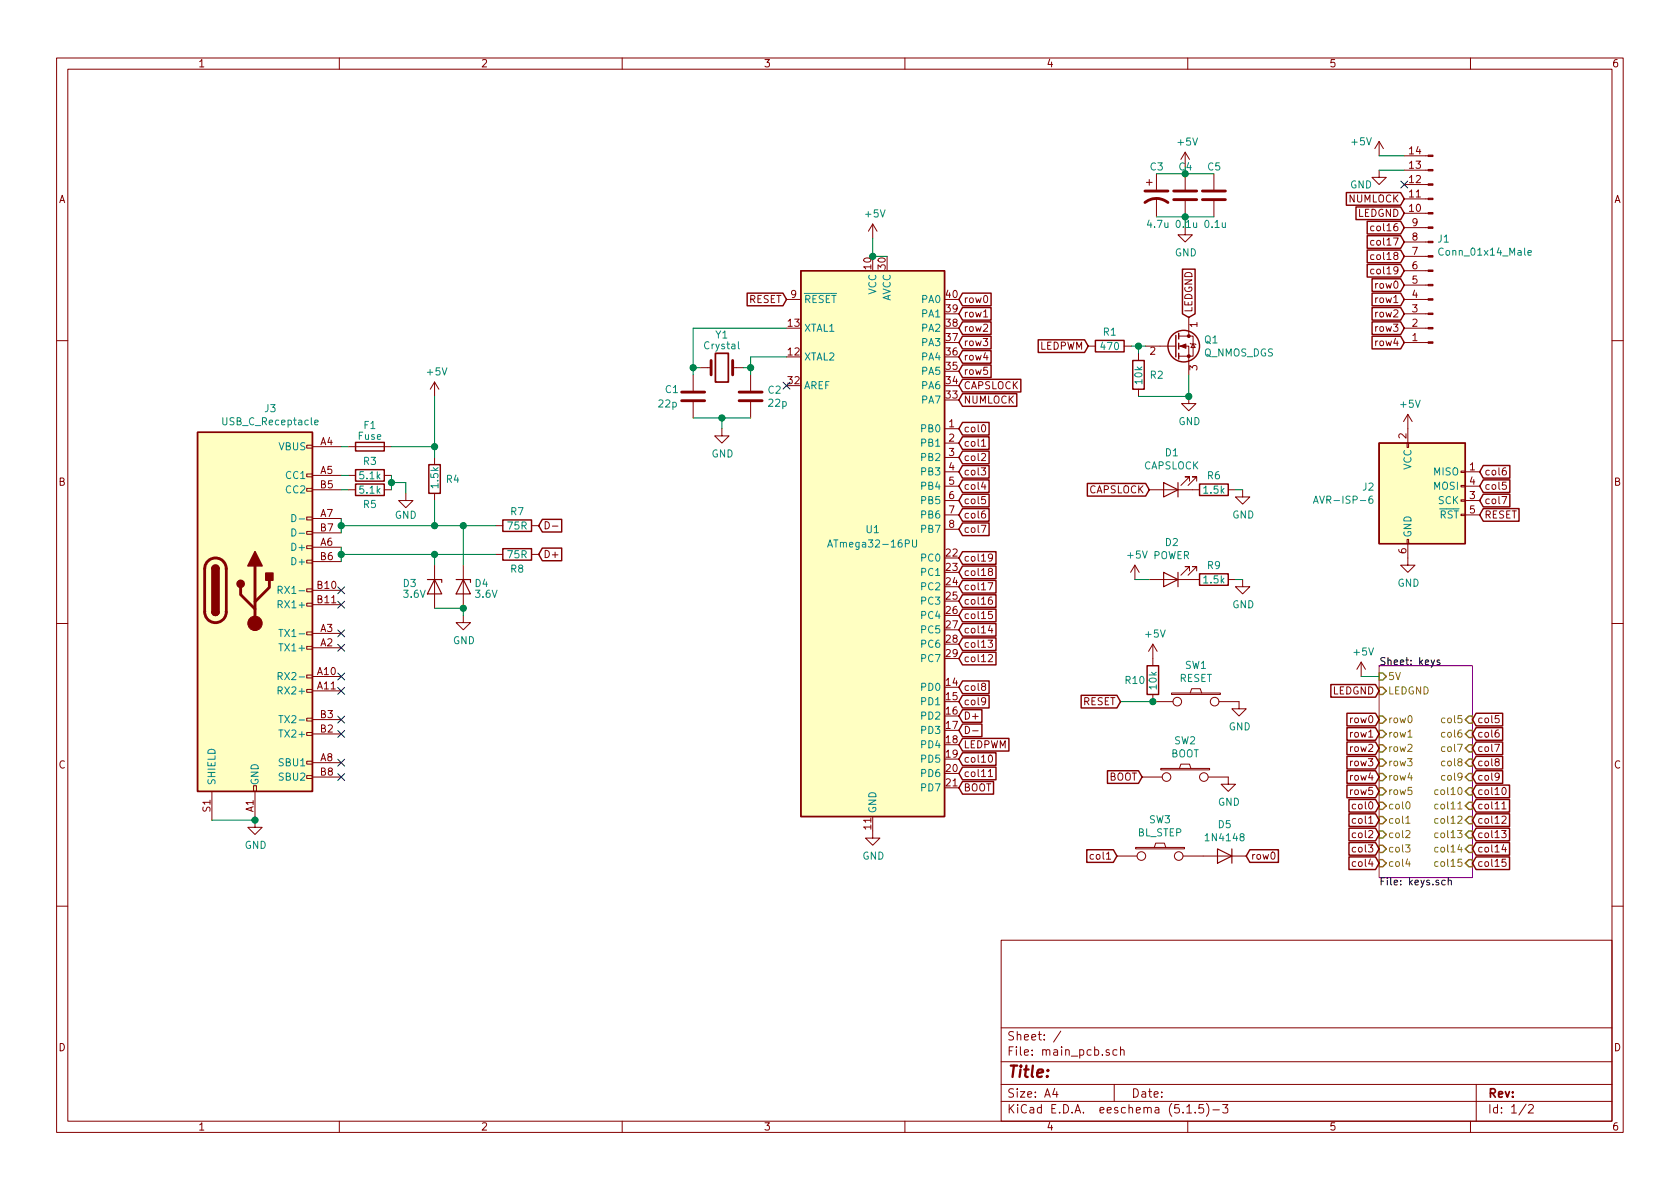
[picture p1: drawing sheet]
<svg xmlns="http://www.w3.org/2000/svg" width="297mm" height="210mm" viewBox="0 0 297 210" stroke-linecap="round" stroke-linejoin="round" font-family="sans-serif">
<g fill="none" stroke="#840000" stroke-width=".18">
<path d="M10 10.3h277v189.9h-277zM12 12.2h273v186.1h-273zM60 10.3v1.9M110 10.3v1.9M160 10.3v1.9M210 10.3v1.9M260 10.3v1.9M154.3 39.6l-.8 1.3M154.3 39.6v2.6M154.3 39.6l.8 1.3M202.7 32.3h1M203.2 31.7v1.1"/>
<path d="M204.5 30.7v2.8M204.5 35v3.3M209.5 26.9v2.6M209.5 30.7v2.8M209.5 35.6v2.7M209.5 26.9l-.7 1.3M209.5 26.9l.8 1.3M214.6 30.7v2.8M214.6 35.6v2.7M243.8 30.1v1.3h1.3l-1.3 1.2-1.2-1.2h1.2M243.8 25l-.7 1.3M243.8 25v2.6"/>
<path d="M243.8 25l.8 1.3M248.3 27.6h4.2M248.3 30.1h4.2M248.3 32.6h4.2M248.3 35.2h4.2M248.3 37.7h4.2M139.1 53h2.5M173.9 56.1h.7M208.4 59.4h2.5v3.6h-2.5M209.5 40.3v1.2h1.3l-1.3 1.3-1.2-1.3h1.2M210.2 56.1v3.3M242.9 47.6h-.3l-.3 .2 .1 .6h.5"/>
<path d="M242.9 45.1h-.3l-.3 .2 .1 .5h.5M242.9 42.6l-.3-.1-.3 .2 .1 .6h.5M242.9 40h-.3l-.3 .2 .1 .6h.5M248.3 40.3h4.2M248.3 42.8h4.2M248.3 45.3h4.2M248.3 47.9h4.2M248.3 50.4h4.2M248.3 53h4.2M248.3 55.5h4.2M248.3 58h4.2M10 60.2h2"/>
<path d="M54.2 78.7h1v.5h-1zM55.2 79h5.1M61.6 79h7.6M76.8 67.6v2.5M76.8 67.6l-.7 1.2M76.8 67.6l.8 1.2M122.6 66.3v2.8M122.6 71.1v2.8M123.8 65h1.9M127.6 75.8v1.3h1.3l-1.3 1.3-1.2-1.3h1.2M129.5 65h1.9M132.7 66.3v2.8"/>
<path d="M132.7 71.1v2.8M167 75.8h2.5M167 78.4h2.5M173.5 78l.4-.4v1.3M173.5 78.9h.8M173.7 75.2l.1-.1a.67 .67 0 0 1 .5 .6 .67 .67 0 0 1-.5 .7l-.3-.5zM192.4 61.2h1.3M198.8 61.2h1.2M201.3 62.5v1.2M201.3 68.8v1.3M202.6 61.2h5.3M208.4 61.2h1.8v5.1"/>
<path d="M210.2 70.1v1.3h1.3l-1.3 1.2-1.3-1.2h1.3M210.4 60.7l.2 .1h.7l.2 .2M210.9 60.8l.4 .7h-.7zM248.3 60.6h4.2M248.8 78.4h.2v.7h-.2zM248.9 73.3v5.1M248.9 73.3l-.7 1.2M248.9 73.3l.8 1.2M285 60.2h2M54.2 99.1h1v.5h-1zM54.2 96.5h1v.5h-1zM54.2 94h1v.5h-1z"/>
<path d="M54.2 91.4h1v.5h-1zM54.2 86.4h1v.5h-1zM54.2 83.8h1v.5h-1zM55.2 86.6h5.1M55.2 84.1h5.1M55.2 96.8h5.1M55.2 91.7h5.1M55.2 99.3h5.1M55.2 94.2h5.1M61.6 86.6h1.3M61.6 84.1h1.3M67.9 86.6h1.3"/>
<path d="M67.9 84.1h1.3M71.8 87.2v1.3h1.2l-1.2 1.3-1.3-1.3h1.3M76.8 80.9v1.3M76.8 87.2v1.3M76.8 99.9v7.7M81.9 99.9v7.7M87.6 98h1.3M87.6 93h1.3M94 98h1.2M94 93h1.2M96.4 92.2a.64 .64 0 0 1 .7 .7 .64 .64 0 0 1-.7 .6zM97.7 93h1"/>
<path d="M167 83.4h2.5M167 88.5h2.5M167 86h2.5M167 91.1h2.5M167 80.9h2.5M167 93.6h2.5M173.5 92.9h.8l-.5 1.3M173.5 82.7h.8l-.5 .5 .4 .1v.6l-.2 .1-.5-.1M173.5 80.3l.5-.1 .2 .1 .1 .2-.1 .2-.7 .8h.8M173.8 85.2l-.3 .9h.8M174.1 90.3h-.2a.79 .79 0 0 0-.1 1.3l.4-.1v-.5l-.4-.2-.3 .3M174.1 85.7v.8"/>
<path d="M174.2 87.8h-.6l-.1 .6 .2-.1 .5 .1v.5l-.2 .2-.5-.2M175.5 98.5l-.3 .2h-.2l-.2-.2v-.4l.2-.1 .4 .1a.84 .84 0 0 1-.3 1.1h-.2M200.7 99.9l-.8 1.3M200.7 99.9v2.6M200.7 99.9l.7 1.3M203.2 86.6h8.9M210.3 85.1v-.8h-.8h.8l-1.5 1.5M211.6 85.1v-.8h-.8h.8l-1.5 1.5M217.2 86.6h1.2M219.7 86.6v1.3h1.3l-1.3 1.2-1.3-1.2h1.3M248.8 95.4h.2v.7h-.2zM248.9 96.1v3.8h1.3l-1.3 1.3-1.3-1.3h1.3"/>
<path d="M258.3 90.9h.8v.3h-.8zM258.3 88.4h.8v.2h-.8zM258.3 85.8h.8v.3h-.8zM258.3 83.3h.8v.3h-.8zM259.1 83.4h2.5M259.1 88.5h2.5M259.1 86h2.5M259.1 91.1h2.5M265.6 87.8h.8l-.5 1.3M266.2 82.7h-.2a.79 .79 0 0 0-.1 1.3l.4-.1v-.6l-.4-.1-.3 .3M266.3 85.3h-.6l-.1 .6 .2-.2 .5 .2v.5l-.2 .1-.5-.1M10 110.3h2"/>
<path d="M54.2 119.4h1v.5h-1zM54.2 114.3h1v.5h-1zM54.2 111.8h1v.5h-1zM54.2 106.7h1v.5h-1zM54.2 104.1h1v.5h-1zM55.2 119.6h5.1M55.2 114.5h5.1M55.2 112h5.1M55.2 104.4h5.1M55.2 106.9h5.1M81.9 108.8v1.3h1.3l-1.3 1.3-1.3-1.3h1.3M174.7 113.2h.8l-.4 .5 .3 .1 .1 .4-.3 .3-.5-.2"/>
<path d="M174.7 103h.8l-.5 1.3M174.8 115.9l.4-.2 .3 .4-.8 .9h.8M175 101.1l-.2-.2v-.3l.2-.1 .4 .1 .1 .2-.1 .1-.5 .2-.1 .2v.2l.2 .3 .4-.1 .1-.2v-.2l-.3-.2M175.1 110.6l-.3 .9h.7M175.4 105.6l-.4 .1a.87 .87 0 0 0 0 1.2l.4-.1 .1-.5-.3-.2h-.2l-.2 .2M175.4 111.1v.8M175.4 108.1h-.6v.6l.4-.1 .3 .3v.3l-.3 .2-.4-.1M203.2 102.5h8.9M203.8 113.9v3.8M203.8 113.9l-.7 1.3M203.8 113.9l.8 1.3M210.3 101v-.8h-.8h.8l-1.5 1.5"/>
<path d="M211.6 101v-.8h-.8h.8l-1.5 1.5M217.2 102.5h1.2M219.7 102.5v1.3h1.3l-1.3 1.2-1.3-1.2h1.3M240.7 117.1l-.8 1.3M240.7 117.1v2.5M240.7 117.1l.7 1.3M285 110.3h2M37.5 139.9v5.1M44.8 138.9h.5v1h-.5zM45.1 139.9v6.4h1.3l-1.3 1.3-1.3-1.3h1.3M54.2 137.2h1v.5h-1zM54.2 134.6h1v.5h-1z"/>
<path d="M54.2 129.5h1v.5h-1zM54.2 127h1v.5h-1zM54.2 121.9h1v.5h-1zM55.2 122.2h5.1M55.2 134.9h5.1M55.2 129.8h5.1M55.2 127.2h5.1M55.2 137.4h5.1M170.7 128.4a.64 .64 0 0 1 .7 .7 .64 .64 0 0 1-.7 .6zM172 129.2h.9M173.8 121.4l-.3-.3 .2-.2 .3-.1 .2 .1v.4l-.5 .1-.2 .2v.3l.3 .2 .3-.1 .2-.1-.1-.4-.2-.1M174.3 123.9l-.3 .2h-.3l-.2-.2v-.3l.3-.2h.2l.3 .2a.88 .88 0 0 1-.3 1h-.3"/>
<path d="M174.8 136.4l.3-.3v1.2M174.8 137.3h.7M174.9 133.6l.2-.1a.67 .67 0 0 1 .4 .7 .67 .67 0 0 1-.4 .6l-.3-.2v-.3zM201.9 137.4h3.6M203.8 122.8v1.3h3.6M205.2 135.9h8.7v.2h-8.7zM207.1 122.5h8.7v.3h-8.7zM208.5 135.9l.3-.8h1.5l.3 .8M210.4 122.5l.3-.7h1.5l.3 .7M213.6 137.4h3.6v1.3h1.2l-1.2 1.2-1.3-1.2h1.3M215.5 124.1h3.6v1.2h1.2l-1.2 1.3-1.3-1.3h1.3M264.3 131.6h.8l-.5 1.3"/>
<path d="M264.6 134.7l-.3-.2 .2-.3h.3l.2 .1v.3l-.5 .2-.2 .1v.3l.3 .2h.3l.2-.2-.1-.4-.2-.1M264.9 129.1h-.2a.79 .79 0 0 0-.1 1.2l.4-.1v-.5l-.4-.1-.3 .2M265 126.5h-.6l-.1 .6 .2-.1 .5 .1v.6l-.2 .1-.5-.1M265.1 137.3l-.3 .2-.3-.1-.2-.1v-.3l.3-.3h.2l.3 .3a.88 .88 0 0 1-.3 .9l-.3 .1M265.7 139.4l.2-.2a.67 .67 0 0 1 .4 .7 .67 .67 0 0 1-.4 .6l-.3-.2v-.3zM154.3 146.9v1.3h1.3l-1.3 1.3-1.3-1.3h1.3M197.5 151.4h3.5M200.8 149.9h8.6v.2h-8.6zM204.1 149.9l.2-.8h1.6l.2 .8M209.2 151.4h11.1M265.5 146.9h.8l-.4 .4 .3 .2 .1 .4-.3 .2-.5-.1M265.6 142.1l.3-.3v1.2"/>
<path d="M265.6 144.4l.4-.1 .3 .4-.8 .9h.8M265.6 143h.7M265.9 149.3l-.3 .9h.7M266.2 149.8v.9M266.2 151.9h-.6v.6l.4-.1 .3 .3v.3l-.3 .2-.4-.1M10 160.2h2M177 166.3h108v32h-108zM285 160.2h2M60 198.3v1.9M110 198.3v1.9M160 198.3v1.9M177 194.8h108"/>
<path d="M177 191.8h108M177 187.8h108M177 181.8h108M186.5 192.5l-.4 1h1M186.8 193v1M187.6 182.3l-1.3 2M196.1 185.7l-.3-.1-.2 .2v.2l.5 .2v.3h-.5M197 191.8v3M197.5 185.7l-.4-.1-.3 .3v.6l.3 .1 .4-.1M198.1 185.7l.2-.1 .4 .1 .1 .9M198.1 185.1v1.5M209.8 195.8l.5-.5v1.5"/>
<path d="M209.8 196.8h.9M210 198.3v1.9M211.3 196.7v.1M212.8 195.3h-.8v.7l.2-.1 .5 .1 .1 .2v.5l-.3 .1-.5-.1M213.3 195.1a1.71 1.71 0 0 1 0 2.3M214.5 196.3h1.1M216.2 195.3h.9l-.5 .6 .4 .1v.7l-.2 .1-.6-.1M260 198.3v1.9M261 191.8v6.5M269.8 195.2l-1.2 2M270.3 195.5l.2-.2h.3l.3 .5-.9 1h.9"/>
<circle cx="206.2" cy="137.4" r=".76"/>
<circle cx="208.2" cy="124.1" r=".76"/>
<circle cx="212.9" cy="137.4" r=".76"/>
<circle cx="214.8" cy="124.1" r=".76"/>
<circle cx="201.8" cy="151.4" r=".76"/>
<circle cx="208.4" cy="151.4" r=".76"/>
</g>
<path d="M243.8 117.7h16.5v37.5h-16.5z" fill="none" stroke="#840084" stroke-width=".18"/>
<path d="M253.6 116.7l-.4 1.2-.2 .1M254.6 116.8l-.3-.1-.2 .2v.2l.5 .1v.3h-.5M255.5 155.7l-.4-.1-.2 .3 .1 .5h.5M256.1 155.8l.1-.2 .3 .1 .1 .8M256.1 155.2v1.3" fill="none" stroke="#000" stroke-width=".18"/>
<g fill="none" stroke="#848400" stroke-width=".25">
<path d="M243.8 119h.7l.6 .6-.6 .7h-.7zM243.8 121.5h.7l.6 .7-.6 .6h-.7zM243.8 126.6h.7l.6 .6-.6 .7h-.7zM243.8 129.2h.7l.6 .6-.6 .6h-.7zM243.8 131.7h.7l.6 .6-.6 .7h-.7zM243.8 134.2h.7l.6 .7-.6 .6h-.7zM243.8 136.8h.7l.6 .6-.6 .6h-.7zM243.8 139.3h.7l.6 .6-.6 .7h-.7zM259.7 126.6h.6v1.3h-.6l-.6-.7zM259.7 129.2h.6v1.2h-.6l-.6-.6zM259.7 131.7h.6v1.3h-.6l-.6-.7zM259.7 134.2h.6v1.3h-.6l-.6-.6z"/>
<path d="M259.7 136.8h.6v1.2h-.6l-.6-.6zM259.7 139.3h.6v1.3h-.6l-.6-.7zM243.8 141.9h.7l.6 .6-.6 .6h-.7zM243.8 144.4h.7l.6 .6-.6 .7h-.7zM243.8 146.9h.7l.6 .7-.6 .6h-.7zM243.8 149.5h.7l.6 .6-.6 .6h-.7zM243.8 152h.7l.6 .6-.6 .7h-.7zM259.7 141.9h.6v1.2h-.6l-.6-.6zM259.7 144.4h.6v1.3h-.6l-.6-.7zM259.7 146.9h.6v1.3h-.6l-.6-.6zM259.7 149.5h.6v1.2h-.6l-.6-.6zM259.7 152h.6v1.3h-.6l-.6-.7z"/>
</g>
<g fill="none" stroke="#848400" stroke-width=".18">
<path d="M248.9 130.3h.8M254.3 139.7h-.4l-.2 .2 .1 .6h.5M248.5 149.4h.8l-.4 .5 .4 .1v.5l-.3 .2-.5-.2M248.6 144.7l.3-.4v1.3M248.6 147l.4-.1 .3 .1v.2v.2l-.8 .7h.8M248.6 145.6h.7M248.7 141.9l.2-.1a.67 .67 0 0 1 .4 .6 .67 .67 0 0 1-.4 .6l-.3-.4zM248.9 151.9l-.3 .9h.8M249.2 152.4v.8M254.3 142.3l-.4-.1-.2 .2 .1 .6h.5M254.3 144.8l-.4-.1-.2 .3 .1 .5h.5M254.3 147.3h-.4l-.2 .2 .1 .6h.5"/>
<path d="M254.3 149.9l-.4-.1-.2 .3 .1 .5h.5M254.3 152.4h-.4l-.2 .2 .1 .6h.5"/>
</g>
<g fill="none" stroke="#840000" stroke-width=".25">
<path d="M238 34.1h9.6l.7 1.1-.7 1.1h-9.6zM239.8 36.6h7.8l.7 1.1-.7 1.1h-7.8zM241.7 39.1h5.9l.7 1.2-.7 1.1h-5.9zM132.1 51.8h6.3l.7 1.2-.7 1.1h-6.3zM141.6 47.9h25.4v96.5h-25.4zM170.2 51.8h5v2.3h-5l-.7-1.1zM170.2 59.5h5v2.2h-5l-.7-1.1zM170.2 56.9h5v2.3h-5l-.7-1.2zM170.2 54.4h5v2.2h-5l-.7-1.1zM207.9 59.3v3.8M208.4 58.9v1M209.1 47.6h2.2v7.9l-1.1 .6-1.1-.6z"/>
<path d="M241.7 46.8h5.9l.7 1.1-.7 1.1h-5.9zM241.7 44.2h5.9l.7 1.1-.7 1.2h-5.9zM241.7 41.7h5.9l.7 1.1-.7 1.1h-5.9zM242.6 54.4h5l.7 1.1-.7 1.1h-5zM242.6 59.5h5l.7 1.1-.7 1.1h-5zM242.6 56.9h5l.7 1.1-.7 1.2h-5zM242.6 51.8h5l.7 1.2-.7 1.1h-5zM242.6 49.3h5l.7 1.1-.7 1.1h-5zM34.9 76.4h20.3v63.5h-20.3zM62.9 78.2h5v1.6h-5zM170.2 79.8h4.7v2.2h-4.7l-.7-1.1zM170.2 77.2h4.7v2.3h-4.7l-.7-1.1z"/>
<path d="M170.2 74.7h4.7v2.2h-4.7l-.7-1.1zM170.2 67.1h10.3v2.2h-10.3l-.7-1.1zM170.2 69.6h9.6v2.3h-9.6l-.7-1.2zM170.2 64.5h5v2.3h-5l-.7-1.1zM170.2 62h5v2.2h-5l-.7-1.1zM183.6 60.1h8.2l.6 1.1-.6 1.1h-8.2zM193.7 60.2h5.1v2h-5.1zM200.3 63.7h2v5.1h-2zM208.4 60.7v1M208.4 62.5v1M243.8 78.4h15.3v17.7h-15.3zM62.9 83.1h5v2h-5z"/>
<path d="M62.9 85.6h5v2h-5zM75.8 82.2h2.1v5h-2.1zM88.9 97h5.1v2.1h-5.1zM88.9 91.9h5.1v2.1h-5.1zM95.9 96.9h3.4v2.3h-3.4l-.7-1.2zM95.9 91.8h3.4v2.3h-3.4l-.7-1.1zM170.2 89.9h4.7v2.3h-4.7l-.7-1.1zM170.2 92.5h4.7v2.2h-4.7l-.7-1.1zM170.2 87.4h4.7v2.2h-4.7l-.7-1.1zM170.2 84.9h4.7v2.2h-4.7l-.7-1.1zM170.2 82.3h4.7v2.3h-4.7l-.7-1.2zM170.2 97.6h5.9v2.2h-5.9l-.7-1.1z"/>
<path d="M192.3 85.5h10.3l.6 1.1-.6 1.1h-10.3zM212.1 85.6h5.1v2h-5.1zM262.3 89.9h6.3v2.3h-6.3l-.7-1.1zM262.3 87.4h4.7v2.2h-4.7l-.7-1.1zM262.3 84.9h4.7v2.2h-4.7l-.7-1.1zM262.3 82.3h4.7v2.3h-4.7l-.7-1.2zM37.5 108.2a.63 .63 0 0 0 .6 .6 .63 .63 0 0 0 .6-.6M37.5 100.6a.63 .63 0 0 1 .6-.7 .63 .63 0 0 1 .6 .7M170.2 107.7h5.9v2.3h-5.9l-.7-1.2zM170.2 110.3h5.9v2.2h-5.9l-.7-1.1zM170.2 112.8h5.9v2.2h-5.9l-.7-1.1zM170.2 102.6h5.9v2.3h-5.9l-.7-1.1z"/>
<path d="M170.2 115.3h5.9v2.3h-5.9l-.7-1.1zM170.2 100.1h5.9v2.2h-5.9l-.7-1.1zM170.2 105.2h5.9v2.2h-5.9l-.7-1.1zM202.8 117.7h2.1v5.1h-2.1zM212.1 101.5h5.1v2h-5.1zM170.2 120.4h4.7v2.3h-4.7l-.7-1.2zM170.2 123h4.7v2.2h-4.7l-.7-1.1zM170.2 133.1h5.9v2.3h-5.9l-.7-1.2zM170.2 138.2h5.5v2.2h-5.5l-.7-1.1zM170.2 135.7h5.9v2.2h-5.9l-.7-1.1zM170.2 125.5h3.4v2.2h-3.4l-.7-1.1zM170.2 128h3.4v2.3h-3.4l-.7-1.1z"/>
<path d="M170.2 130.6h8.2v2.2h-8.2l-.7-1.1zM191.2 123h6.3l.6 1.1-.6 1.1h-6.3zM195.8 136.3h5.5l.6 1.1-.6 1.1h-5.5zM235.3 121.1h7.9l.6 1.1-.6 1.1h-7.9zM238.2 138.8h5l.6 1.1-.6 1.2h-5zM238.2 136.3h5l.6 1.1-.6 1.1h-5zM238.2 133.8h5l.6 1.1-.6 1.1h-5zM238.2 131.2h5l.6 1.1-.6 1.1h-5zM238.2 128.7h5l.6 1.1-.6 1.1h-5zM238.2 126.1h5l.6 1.1-.6 1.2h-5zM261 138.8h5.9v2.3h-5.9l-.7-1.2zM261 136.3h4.7v2.2h-4.7l-.7-1.1z"/>
<path d="M261 133.8h4.7v2.2h-4.7l-.7-1.1zM261 131.2h4.7v2.2h-4.7l-.7-1.1zM261 126.1h4.7v2.3h-4.7l-.7-1.2zM261 128.7h4.7v2.2h-4.7l-.7-1.1zM192.2 150.3h4.6l.7 1.1-.7 1.1h-4.6zM221 150.3h5v2.2h-5l-.7-1.1zM238.5 143.9h4.7l.6 1.1-.6 1.1h-4.7zM238.5 151.5h4.7l.6 1.1-.6 1.2h-4.7zM238.5 146.5h4.7l.6 1.1-.6 1.1h-4.7zM238.5 149h4.7l.6 1.1-.6 1.1h-4.7zM238.5 141.4h4.7l.6 1.1-.6 1.1h-4.7zM261 141.4h5.9v2.2h-5.9l-.7-1.1z"/>
<path d="M261 151.5h5.9v2.3h-5.9l-.7-1.2zM261 149h5.9v2.2h-5.9l-.7-1.1zM261 146.5h5.9v2.2h-5.9l-.7-1.1zM261 143.9h5.9v2.2h-5.9l-.7-1.1z"/>
<circle cx="209.3" cy="61.2" r="2.79"/>
</g>
<path d="M205.7 85.3l2.6 1.3-2.6 1.3zM208.3 85.3v2.6M75.6 102.5h2.5v.5M76.8 102.5l1.3 2.5h-2.5zM80.6 102.5h2.6v.5M81.9 102.5l1.3 2.5h-2.6zM205.7 101.2l2.6 1.3-2.6 1.3zM208.3 101.2v2.6M215.3 150.1l2.5 1.3-2.5 1.2zM217.8 150.1v2.5" fill="none" stroke="#840000" stroke-width=".2"/>
<g fill="#ffffc2" stroke="#ffffc2" stroke-width=".18">
<path d="M243.8 78.4h15.3v17.7h-15.3z"/>
<path d="M34.9 76.4h20.3v63.5h-20.3z"/>
<path d="M141.6 47.9h25.4v96.5h-25.4z"/>
</g>
<g fill="none" stroke="#008484" stroke-width=".18">
<path d="M270.2 44.7l.6-.1-.1-.3h-.4l-.1 .2v.6h.5M55.7 74.7l.6-.1-.1-.3h-.4l-.1 .2v.6h.5M130.6 60.4v1.1l.1 .2M51.6 91a.64 .64 0 0 1 .7 .6 .64 .64 0 0 1-.7 .6zM51.6 93.5a.64 .64 0 0 1 .7 .7 .64 .64 0 0 1-.7 .6zM52.9 91.8h.9M52.9 94.3h.9M146.3 96.7l.5-1.2 .4 1.2M146.5 96.4h.6M161.3 95.5v1l.3 .2h.4l.1-.2v-1M232.2 89l.5-1.3 .4 1.3M232.4 88.6h.6"/>
<path d="M242.6 87.7l-.3 .1a.87 .87 0 0 0 0 1.2l.4-.1v-.6l-.4-.1-.3 .3M49.2 119.6l.6-.1 .1-.2-.1-.3-.1-.1h-.5v1.3M49.2 104.3h.6l.1-.2-.1-.3-.1-.1h-.5v1.2M49.2 106.9l.6-.1 .1-.2-.1-.3-.1-.1h-.5v1.3M49.3 113.8h.7M49.3 111.3h.7M49.5 119.6l.4 .6M49.5 104.3l.4 .6M49.7 111.3v1.3M49.2 122.1h.6l.1-.2-.1-.3-.1-.1h-.5v1.2M49.3 129.1h.7M49.3 126.5h.7"/>
<path d="M49.7 126.5v1.3"/>
</g>
<g fill="#840000" stroke="#840000" stroke-width=".18">
<path d="M208.7 61.2l1-.4v.8z"/>
<path d="M252.5 27.4h.9v.3h-.9z"/>
<path d="M252.5 30h.9v.2h-.9z"/>
<path d="M252.5 32.5h.9v.3h-.9z"/>
<path d="M252.5 35h.9v.3h-.9z"/>
<path d="M252.5 37.6h.9v.2h-.9z"/>
<path d="M252.5 40.1h.9v.3h-.9z"/>
<path d="M252.5 42.7h.9v.2h-.9z"/>
<path d="M252.5 45.2h.9v.3h-.9z"/>
<path d="M252.5 47.7h.9v.3h-.9z"/>
<path d="M252.5 50.3h.9v.2h-.9z"/>
<path d="M252.5 52.8h.9v.3h-.9z"/>
<path d="M252.5 55.4h.9v.2h-.9z"/>
<path d="M252.5 57.9h.9v.3h-.9z"/>
<path d="M252.5 60.4h.9v.3h-.9z"/>
<circle cx="210.2" cy="63" r=".25"/>
<circle cx="210.2" cy="59.4" r=".25"/>
<circle cx="45.1" cy="110.2" r="1.27"/>
</g>
<g fill="none" stroke="#840000" stroke-width=".51">
<path d="M202.4 35.8a3.3 3.3 0 0 1 4.1 0M202.4 33.8h4.1M207.5 33.8h4.1M207.5 35.3h4.1M212.6 33.8h4.1M212.6 35.3h4.1M120.5 70.9h4.1M120.5 69.3h4.1M125.7 63.7v2.6M129.5 63.7v2.6M130.7 70.9h4M130.7 69.3h4"/>
<path d="M36.6 99.4a1.9 1.9 0 0 1 2.1-.6 1.9 1.9 0 0 1 1.3 1.8v7.6a1.9 1.9 0 0 1-1.9 1.9 1.9 1.9 0 0 1-1.9-1.9v-7.8l.1-.5zM42.5 103.9v1.3l2.6 2.5M45.1 100.1v10.1M47.6 102.6v1.3l-2.5 2.5"/>
</g>
<g fill="#840000" stroke="#840000" stroke-width=".25">
<path d="M37.5 108.2h1.2a.63 .63 0 0 1-.6 .6 .63 .63 0 0 1-.6-.6z"/>
<path d="M37.6 100.1a.63 .63 0 0 1 .7-.1 .63 .63 0 0 1 .4 .6h-1.2z"/>
<path d="M37.5 100.6h1.2v7.6h-1.2z"/>
<path d="M47 101.3h1.3v1.3h-1.3z"/>
<path d="M45.1 97.5l1.3 2.6h-2.6z"/>
<circle cx="42.5" cy="103.2" r=".63"/>
</g>
<path d="M126.5 62.5h2.3v5.1h-2.3z" fill="none" stroke="#840000" stroke-width=".3"/>
<g fill="none" stroke="#008400" stroke-width=".18">
<path d="M204.5 38.3h10.1M204.5 30.7h10.1M209.5 38.3v2M243.8 30.1h4.5M243.8 27.6h4.5M139.1 58h-16.5v8.3M154.3 42.2v3.1h2.5M60.3 79h1.3M69.2 79h7.6M76.8 70.1v10.8M122.6 73.9h10.1M122.6 65h1.2"/>
<path d="M127.6 73.9v1.9M131.4 65h1.3M139.1 63.1h-6.4v3.2M200 61.2h2.6M201.3 61.2v1.3M210.2 66.3v3.8h-8.9M60.3 93h27.3M60.3 91.7v2.5M60.3 96.8v2.5M60.3 98h27.3M60.3 86.6h1.3M60.3 84.1h1.3"/>
<path d="M69.2 84.1v2.5M69.2 85.3h2.6v1.9M76.8 88.5v4.5M76.8 98v1.9M81.9 93v6.9M218.4 86.6h1.3M76.8 107.6h5.1v1.2M200.7 102.5h2.5M218.4 102.5h1.3M240.7 119.6h3.1M198.1 124.1h5.7M37.5 145h7.6"/>
</g>
<g fill="#008400" stroke="#008400" stroke-width=".25">
<circle cx="81.9" cy="93" r=".51"/>
<circle cx="45.1" cy="145" r=".51"/>
<circle cx="81.9" cy="107.6" r=".51"/>
<circle cx="76.8" cy="98" r=".51"/>
<circle cx="69.2" cy="85.3" r=".51"/>
<circle cx="209.6" cy="30.7" r=".51"/>
<circle cx="209.6" cy="38.3" r=".51"/>
<circle cx="132.7" cy="65" r=".51"/>
<circle cx="60.3" cy="98" r=".51"/>
<circle cx="122.6" cy="65" r=".51"/>
<circle cx="210.2" cy="70.1" r=".51"/>
<circle cx="154.3" cy="45.3" r=".51"/>
<circle cx="60.3" cy="93" r=".51"/>
<circle cx="201.3" cy="61.2" r=".51"/>
<circle cx="203.8" cy="124.1" r=".51"/>
<circle cx="76.8" cy="93" r=".51"/>
<circle cx="127.6" cy="73.9" r=".51"/>
<circle cx="76.8" cy="79" r=".51"/>
</g>
<g fill="none" stroke="#000084" stroke-width=".18">
<path d="M247.7 32l1.2 1.2M248.9 32l-1.2 1.2M138.5 67.6l1.2 1.2M139.7 67.6l-1.2 1.2M59.7 103.8l1.2 1.2M59.7 106.3l1.2 1.2M59.7 111.4l1.2 1.2M59.7 113.9l1.2 1.3M59.7 119l1.2 1.2M60.9 103.8l-1.2 1.2M60.9 106.3l-1.2 1.2M60.9 111.4l-1.2 1.2"/>
<path d="M60.9 113.9l-1.2 1.3M60.9 119l-1.2 1.2M59.7 136.8l1.2 1.2M59.7 134.3l1.2 1.2M59.7 129.2l1.2 1.2M59.7 126.6l1.2 1.3M59.7 121.6l1.2 1.2M60.9 136.8l-1.2 1.2M60.9 134.3l-1.2 1.2M60.9 129.2l-1.2 1.2M60.9 126.6l-1.2 1.3M60.9 121.6l-1.2 1.2"/>
</g>
<text font-size="2.8" fill="#840000" x="178" y="190.5">Title:</text>
<g font-size="2.1" fill="#840000">
<text x="178" y="184">Sheet: /</text>
<text x="178" y="186.7">File: main_pcb.sch</text>
<text x="178" y="196.9">KiCad E.D.A. eeschema (5.1.5)-3</text>
<text x="178" y="194.1">Size: A4</text>
<text x="200" y="194.1">Date:</text>
<text x="263" y="194.1">Rev:</text>
<text x="263" y="196.9">Id: 1/2</text>
</g>
<g font-size="1.8" fill="#840000">
<text x="35" y="11.9">1</text>
<text x="85" y="11.9">2</text>
<text x="135" y="11.9">3</text>
<text x="185" y="11.9">4</text>
<text x="235" y="11.9">5</text>
<text x="285" y="11.9">6</text>
<text x="249.2" y="29.8">13</text>
<text x="249.2" y="27.3">14</text>
<text x="10.4" y="35.9">A</text>
<text x="238.5" y="35.8">NUMLOCK</text>
<text x="249.2" y="34.9">11</text>
<text x="249.2" y="32.4">12</text>
<text x="285.4" y="35.9">A</text>
<text x="240" y="38.3">LEDGND</text>
<text x="243" y="40.9">col16</text>
<text x="249.2" y="37.5">10</text>
<text x="249.7" y="40">9</text>
<text x="154.1" y="47.6" transform="rotate(-90 154.1 47.6)">10</text>
<text x="156.6" y="47.6" transform="rotate(-90 156.6 47.6)">30</text>
<text x="243" y="46">col18</text>
<text x="243" y="43.4">col17</text>
<text x="249.7" y="47.6">6</text>
<text x="249.7" y="45.1">7</text>
<text x="249.7" y="42.5">8</text>
<text x="132.4" y="53.6">RESET</text>
<text x="139.9" y="52.7">9</text>
<text x="167.3" y="52.7">40</text>
<text x="170.3" y="53.6">row0</text>
<text x="243" y="48.5">col19</text>
<text x="243.4" y="53.6">row1</text>
<text x="243.4" y="51">row0</text>
<text x="249.7" y="52.7">4</text>
<text x="249.7" y="50.2">5</text>
<text x="139.4" y="57.8">13</text>
<text x="167.3" y="57.8">38</text>
<text x="167.3" y="55.2">39</text>
<text x="170.3" y="58.7">row2</text>
<text x="170.3" y="56.1">row1</text>
<text x="210.8" y="55.3" transform="rotate(-90 210.8 55.3)">LEDGND</text>
<text x="211.7" y="57.9" transform="rotate(-90 211.7 57.9)">1</text>
<text x="243.4" y="56.1">row2</text>
<text x="243.4" y="58.7">row3</text>
<text x="249.7" y="57.8">2</text>
<text x="249.7" y="55.2">3</text>
<text x="139.4" y="62.9">12</text>
<text x="167.3" y="65.4">35</text>
<text x="167.3" y="62.9">36</text>
<text x="167.3" y="60.3">37</text>
<text x="170.3" y="63.7">row4</text>
<text x="170.3" y="61.2">row3</text>
<text x="183.8" y="61.8">LEDPWM</text>
<text x="203.4" y="62.7">2</text>
<text x="211.7" y="65.5" transform="rotate(-90 211.7 65.5)">3</text>
<text x="243.4" y="61.2">row4</text>
<text x="249.7" y="60.3">1</text>
<text x="139.4" y="67.9">32</text>
<text x="167.3" y="70.5">33</text>
<text x="167.3" y="67.9">34</text>
<text x="170.3" y="68.8">CAPSLOCK</text>
<text x="170.3" y="71.4">NUMLOCK</text>
<text x="170.3" y="66.3">row5</text>
<text x="167.8" y="75.6">1</text>
<text x="170.3" y="76.4">col0</text>
<text x="248.7" y="77.6" transform="rotate(-90 248.7 77.6)">2</text>
<text x="56.7" y="78.7">A4</text>
<text x="56.7" y="83.8">A5</text>
<text x="167.8" y="78.1">2</text>
<text x="167.8" y="80.6">3</text>
<text x="167.8" y="83.2">4</text>
<text x="170.3" y="81.5">col2</text>
<text x="170.3" y="79">col1</text>
<text x="259.9" y="83.2">1</text>
<text x="10.4" y="85.9">B</text>
<text x="56.7" y="86.4">B5</text>
<text x="167.8" y="85.7">5</text>
<text x="167.8" y="88.3">6</text>
<text x="170.3" y="89.1">col5</text>
<text x="170.3" y="86.6">col4</text>
<text x="170.3" y="84.1">col3</text>
<text x="192.5" y="87.2">CAPSLOCK</text>
<text x="259.9" y="88.3">3</text>
<text x="259.9" y="85.7">4</text>
<text x="262.4" y="89.1">col7</text>
<text x="262.4" y="86.6">col5</text>
<text x="262.4" y="84.1">col6</text>
<text x="285.4" y="85.9">B</text>
<text x="56.7" y="91.4">A7</text>
<text x="56.7" y="94">B7</text>
<text x="167.8" y="90.8">7</text>
<text x="167.8" y="93.3">8</text>
<text x="170.3" y="91.7">col6</text>
<text x="170.3" y="94.2">col7</text>
<text x="259.9" y="90.8">5</text>
<text x="262.4" y="91.7">RESET</text>
<text x="56.7" y="96.5">A6</text>
<text x="56.7" y="99.1">B6</text>
<text x="96" y="98.7">D+</text>
<text x="167.3" y="98.4">22</text>
<text x="167.3" y="101">23</text>
<text x="170.3" y="99.3">col19</text>
<text x="170.3" y="101.8">col18</text>
<text x="248.7" y="97.9" transform="rotate(-90 248.7 97.9)">6</text>
<text x="56.2" y="104.1">B10</text>
<text x="56.2" y="106.7">B11</text>
<text x="167.3" y="103.5">24</text>
<text x="167.3" y="106">25</text>
<text x="170.3" y="104.4">col17</text>
<text x="170.3" y="106.9">col16</text>
<text x="56.7" y="111.8">A3</text>
<text x="167.3" y="108.6">26</text>
<text x="167.3" y="111.1">27</text>
<text x="167.3" y="113.7">28</text>
<text x="170.3" y="109.5">col15</text>
<text x="170.3" y="112">col14</text>
<text x="56.2" y="119.4">A10</text>
<text x="56.7" y="114.3">A2</text>
<text x="167.3" y="116.2">29</text>
<text x="170.3" y="114.5">col13</text>
<text x="170.3" y="117.1">col12</text>
<text x="56.2" y="121.9">A11</text>
<text x="167.3" y="121.3">14</text>
<text x="167.3" y="123.8">15</text>
<text x="170.3" y="122.2">col8</text>
<text x="170.3" y="124.7">col9</text>
<text x="191.4" y="124.7">RESET</text>
<text x="235.6" y="122.8">LEDGND</text>
<text x="56.7" y="129.5">B2</text>
<text x="56.7" y="127">B3</text>
<text x="167.3" y="126.4">16</text>
<text x="167.3" y="128.9">17</text>
<text x="167.3" y="131.4">18</text>
<text x="170.3" y="127.2">D+</text>
<text x="238.9" y="130.4">row1</text>
<text x="238.9" y="127.9">row0</text>
<text x="261.1" y="127.9">col5</text>
<text x="261.1" y="130.4">col6</text>
<text x="10.4" y="135.9">C</text>
<text x="56.7" y="134.6">A8</text>
<text x="56.7" y="137.2">B8</text>
<text x="167.3" y="134">19</text>
<text x="167.3" y="136.5">20</text>
<text x="170.3" y="134.9">col10</text>
<text x="170.3" y="137.4">col11</text>
<text x="170.3" y="132.3">LEDPWM</text>
<text x="238.9" y="135.5">row3</text>
<text x="238.9" y="133">row2</text>
<text x="261.1" y="135.5">col8</text>
<text x="261.1" y="133">col7</text>
<text x="285.4" y="135.9">C</text>
<text x="37.2" y="143.6" transform="rotate(-90 37.2 143.6)">S1</text>
<text x="44.8" y="143.6" transform="rotate(-90 44.8 143.6)">A1</text>
<text x="167.3" y="139.1">21</text>
<text x="170.3" y="139.9">BOOT</text>
<text x="196" y="138">BOOT</text>
<text x="238.9" y="140.6">row5</text>
<text x="238.9" y="138">row4</text>
<text x="239.5" y="143.1">col0</text>
<text x="261.1" y="143.1">col11</text>
<text x="261.1" y="140.6">col10</text>
<text x="261.1" y="138">col9</text>
<text x="154.1" y="146.6" transform="rotate(-90 154.1 146.6)">11</text>
<text x="239.5" y="145.7">col1</text>
<text x="239.5" y="148.2">col2</text>
<text x="261.1" y="148.2">col13</text>
<text x="261.1" y="145.7">col12</text>
<text x="193.2" y="152">col1</text>
<text x="221.1" y="152">row0</text>
<text x="239.5" y="153.3">col4</text>
<text x="239.5" y="150.7">col3</text>
<text x="261.1" y="153.3">col15</text>
<text x="261.1" y="150.7">col14</text>
<text x="10.4" y="185.9">D</text>
<text x="285.4" y="185.9">D</text>
<text x="35" y="199.9">1</text>
<text x="85" y="199.9">2</text>
<text x="135" y="199.9">3</text>
<text x="185" y="199.9">4</text>
<text x="235" y="199.9">5</text>
<text x="285" y="199.9">6</text>
</g>
<g font-size="1.8" fill="#008484">
<text x="208.3" y="25.7">+5V</text>
<text x="239.1" y="25.7">+5V</text>
<text x="203.4" y="30.1">C3</text>
<text x="213.6" y="30.1">C5</text>
<text x="238.7" y="33.3">GND</text>
<text x="153.1" y="38.4">+5V</text>
<text x="203" y="40.3">4.7u</text>
<text x="208.1" y="40.3">0.1u</text>
<text x="213.1" y="40.3">0.1u</text>
<text x="207.7" y="45.3">GND</text>
<text x="254.3" y="42.9">J1</text>
<text x="254.9" y="45.2">Conn_01x14_Male</text>
<text x="142.1" y="53.6">RESET</text>
<text x="154.9" y="52.1" transform="rotate(-90 154.9 52.1)">VCC</text>
<text x="157.5" y="53.4" transform="rotate(-90 157.5 53.4)">AVCC</text>
<text x="163.1" y="53.6">PA0</text>
<text x="126.6" y="59.9">Y1</text>
<text x="142.1" y="58.7">XTAL1</text>
<text x="163.1" y="58.7">PA2</text>
<text x="163.1" y="56.1">PA1</text>
<text x="195.1" y="59.4">R1</text>
<text x="124.6" y="61.8">Crystal</text>
<text x="142.1" y="63.7">XTAL2</text>
<text x="163.1" y="63.7">PA4</text>
<text x="163.1" y="61.2">PA3</text>
<text x="194.7" y="61.9">470</text>
<text x="212.9" y="63">Q_NMOS_DGS</text>
<text x="213" y="60.7">Q1</text>
<text x="75.6" y="66.4">+5V</text>
<text x="117.7" y="69.5">C1</text>
<text x="135.8" y="69.6">C2</text>
<text x="136" y="71.9">22p</text>
<text x="142.1" y="68.8">AREF</text>
<text x="163.1" y="71.4">PA7</text>
<text x="163.1" y="68.8">PA6</text>
<text x="163.1" y="66.3">PA5</text>
<text x="202" y="67.9" transform="rotate(-90 202 67.9)">10k</text>
<text x="203.4" y="67">R2</text>
<text x="39.6" y="75.2">USB_C_Receptacle</text>
<text x="46.8" y="72.9">J3</text>
<text x="63.3" y="77.8">Fuse</text>
<text x="64.4" y="75.9">F1</text>
<text x="116.5" y="72.1">22p</text>
<text x="163.1" y="76.4">PB0</text>
<text x="208.4" y="75.2">GND</text>
<text x="247.7" y="72.1">+5V</text>
<text x="49.3" y="79.6">VBUS</text>
<text x="64.3" y="82.2">R3</text>
<text x="125.8" y="80.9">GND</text>
<text x="163.1" y="79">PB1</text>
<text x="163.1" y="81.5">PB2</text>
<text x="202.2" y="83">CAPSLOCK</text>
<text x="206.1" y="80.7">D1</text>
<text x="249.6" y="83.1" transform="rotate(-90 249.6 83.1)">VCC</text>
<text x="50.7" y="84.7">CC1</text>
<text x="50.7" y="87.2">CC2</text>
<text x="63.7" y="84.8">5.1k</text>
<text x="63.7" y="87.3">5.1k</text>
<text x="64.3" y="89.8">R5</text>
<text x="77.5" y="86.2" transform="rotate(-90 77.5 86.2)">1.5k</text>
<text x="78.9" y="85.4">R4</text>
<text x="163.1" y="84.1">PB3</text>
<text x="163.1" y="86.6">PB4</text>
<text x="163.1" y="89.1">PB5</text>
<text x="212.9" y="87.3">1.5k</text>
<text x="213.5" y="84.8">R6</text>
<text x="233.2" y="89.1">AVR-ISP-6</text>
<text x="241" y="86.8">J2</text>
<text x="253.5" y="84.1">MISO</text>
<text x="253.5" y="86.6">MOSI</text>
<text x="254.3" y="89.1">SCK</text>
<text x="69.8" y="91.7">GND</text>
<text x="89.8" y="93.6">75R</text>
<text x="90.3" y="91.1">R7</text>
<text x="153.2" y="94.3">U1</text>
<text x="163.1" y="91.7">PB6</text>
<text x="163.1" y="94.2">PB7</text>
<text x="217.9" y="91.7">GND</text>
<text x="249.6" y="95.1" transform="rotate(-90 249.6 95.1)">GND</text>
<text x="254.5" y="91.7">RST</text>
<text x="51.9" y="97.4">D+</text>
<text x="51.9" y="99.9">D+</text>
<text x="89.8" y="98.7">75R</text>
<text x="90.3" y="101.3">R8</text>
<text x="147.3" y="96.8">ATmega32-16PU</text>
<text x="163.1" y="99.3">PC0</text>
<text x="163.1" y="101.8">PC1</text>
<text x="199.4" y="98.8">+5V POWER</text>
<text x="206.1" y="96.6">D2</text>
<text x="213.5" y="100.6">R9</text>
<text x="49.8" y="107.6">RX1+</text>
<text x="50.2" y="105">RX1-</text>
<text x="71.3" y="103.8">D3</text>
<text x="71.5" y="105.7">3.6V</text>
<text x="84" y="103.8">D4</text>
<text x="84.2" y="105.7">3.6V</text>
<text x="163.1" y="104.4">PC2</text>
<text x="163.1" y="106.9">PC3</text>
<text x="212.9" y="103.2">1.5k</text>
<text x="217.9" y="107.6">GND</text>
<text x="247.1" y="103.8">GND</text>
<text x="50.4" y="112.6">TX1-</text>
<text x="80.1" y="113.9">GND</text>
<text x="163.1" y="109.5">PC4</text>
<text x="163.1" y="112">PC5</text>
<text x="202.6" y="112.7">+5V</text>
<text x="50" y="115.2">TX1+</text>
<text x="163.1" y="114.5">PC6</text>
<text x="163.1" y="117.1">PC7</text>
<text x="209.5" y="118.3">SW1</text>
<text x="239.4" y="115.9">+5V</text>
<text x="49.8" y="122.8">RX2+</text>
<text x="50.2" y="120.3">RX2-</text>
<text x="163.1" y="122.2">PD0</text>
<text x="163.1" y="124.7">PD1</text>
<text x="199" y="120.9">R10</text>
<text x="204.5" y="121.8" transform="rotate(-90 204.5 121.8)">10k</text>
<text x="208.5" y="120.6">RESET</text>
<text x="50" y="130.4">TX2+</text>
<text x="50.4" y="127.9">TX2-</text>
<text x="163.1" y="127.2">PD2</text>
<text x="163.1" y="129.8">PD3</text>
<text x="207.6" y="131.6">SW2</text>
<text x="217.2" y="129.2">GND</text>
<text x="49.5" y="135.5">SBU1</text>
<text x="163.1" y="132.3">PD4</text>
<text x="163.1" y="134.9">PD5</text>
<text x="163.1" y="137.4">PD6</text>
<text x="207" y="133.9">BOOT</text>
<text x="38.1" y="138.9" transform="rotate(-90 38.1 138.9)">SHIELD</text>
<text x="45.7" y="138.9" transform="rotate(-90 45.7 138.9)">GND</text>
<text x="49.5" y="138">SBU2</text>
<text x="154.9" y="143.9" transform="rotate(-90 154.9 143.9)">GND</text>
<text x="163.1" y="139.9">PD7</text>
<text x="215.3" y="142.5">GND</text>
<text x="201.1" y="147.9">BL_STEP</text>
<text x="203.2" y="145.6">SW3</text>
<text x="213.4" y="148.8">1N4148</text>
<text x="215.4" y="146.5">D5</text>
<text x="43.3" y="150.1">GND</text>
<text x="152.5" y="152">GND</text>
</g>
<text font-size="1.8" fill="#008400" x="208.5" y="30.1">C4</text>
<g font-size="1.8">
<text x="243.8" y="117.6">Sheet: keys</text>
<text x="243.8" y="156.6">File: keys.sch</text>
</g>
<g font-size="1.8" fill="#848400">
<text x="245.4" y="120.3">5V</text>
<text x="245.4" y="122.8">LEDGND</text>
<text x="245.4" y="127.9">row0</text>
<text x="245.4" y="130.4">row1</text>
<text x="255.3" y="127.9">col5</text>
<text x="255.3" y="130.4">col6</text>
<text x="245.4" y="133">row2</text>
<text x="245.4" y="135.5">row3</text>
<text x="255.3" y="133">col7</text>
<text x="255.3" y="135.5">col8</text>
<text x="245.4" y="143.1">col0</text>
<text x="245.4" y="138">row4</text>
<text x="245.4" y="140.6">row5</text>
<text x="254.3" y="140.6">col10</text>
<text x="254.3" y="143.1">col11</text>
<text x="255.3" y="138">col9</text>
<text x="245.4" y="145.7">col1</text>
<text x="245.4" y="148.2">col2</text>
<text x="254.3" y="145.7">col12</text>
<text x="254.3" y="148.2">col13</text>
<text x="245.4" y="150.7">col3</text>
<text x="245.4" y="153.3">col4</text>
<text x="254.3" y="150.7">col14</text>
<text x="254.3" y="153.3">col15</text>
</g>
</svg>
